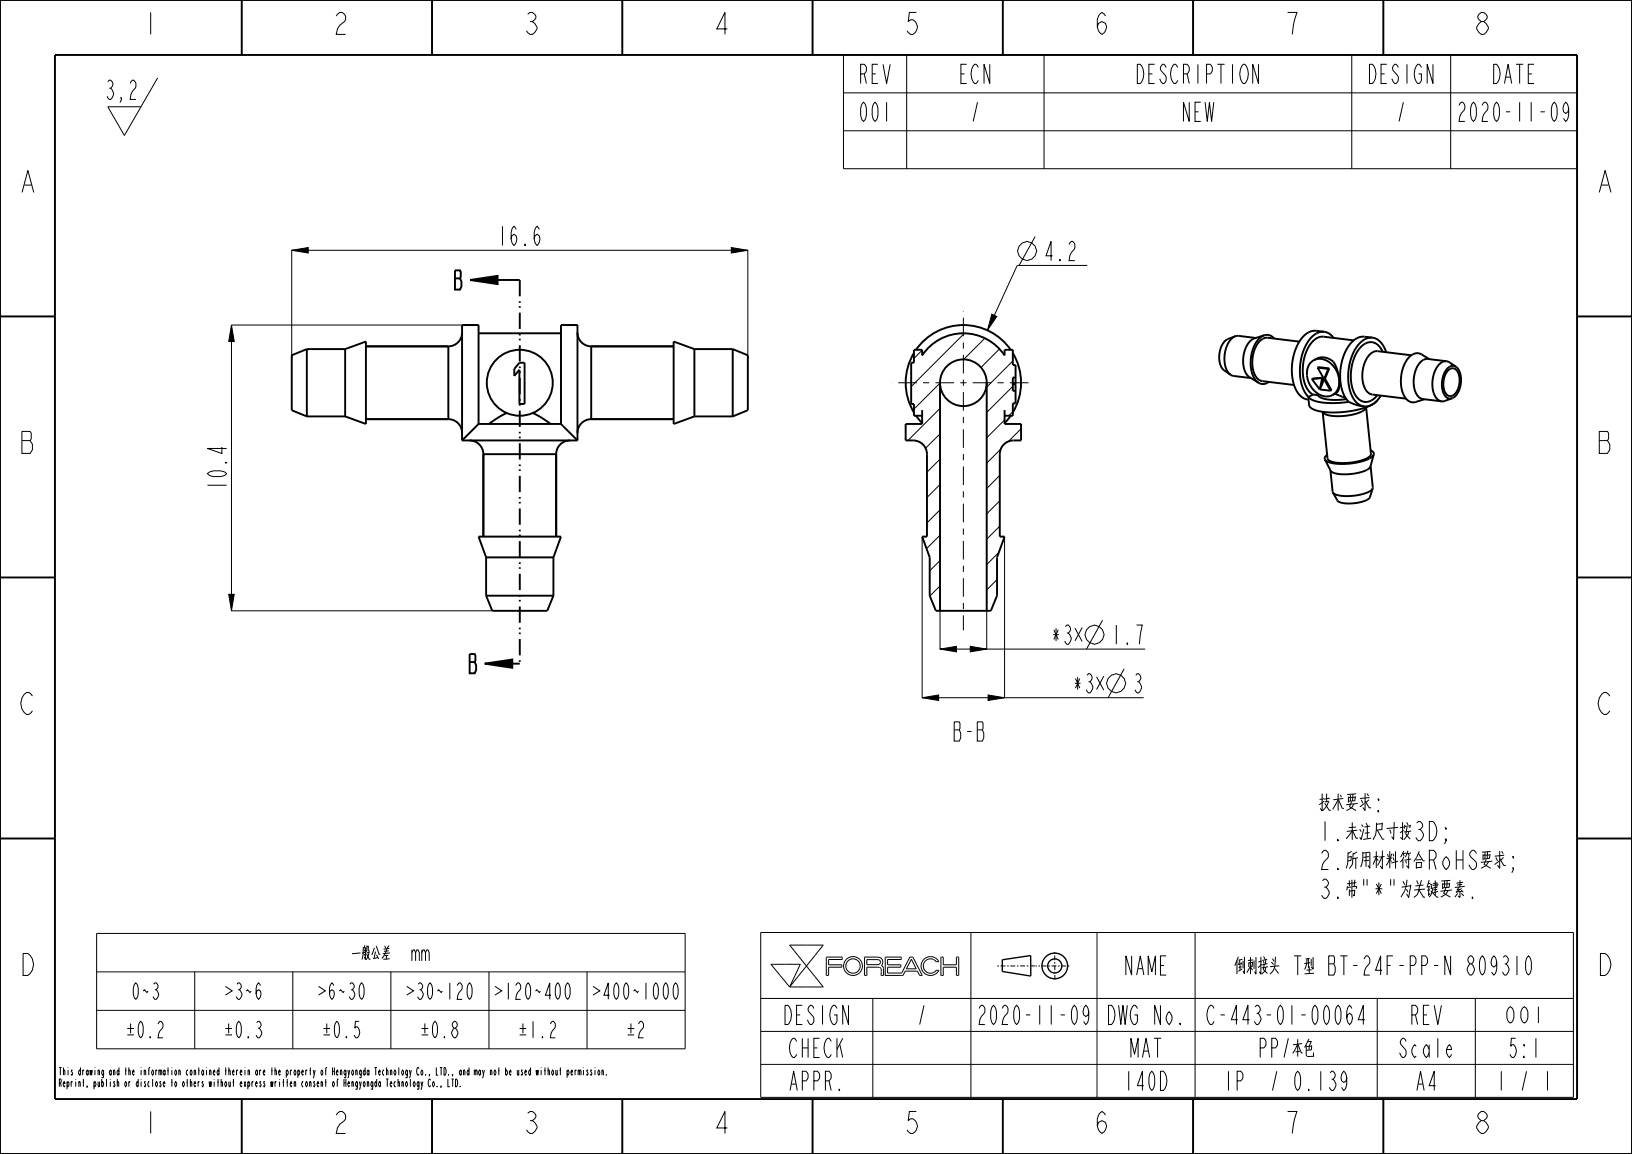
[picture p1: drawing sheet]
<svg xmlns="http://www.w3.org/2000/svg" width="297mm" height="210mm" viewBox="0 0 297 210" stroke-linecap="round" stroke-linejoin="round" font-family="sans-serif">
<g fill="none" stroke="#000" stroke-width=".18">
<path d="M19.6 14.9l.3-.3a.78 .78 0 0 1 .6 .6 .78 .78 0 0 1-.4 .9l.3 .2a1.2 1.2 0 0 1-.3 1.8h-.2l-.4-.6M19.9 16.1h.2M22.1 18.1l-.1-.3h.1v.3l-.2 .6M23.7 15.2l.4-.6h.2a1.25 1.25 0 0 1-.2 2l-.3 .6-.1 .9h1M28.7 14.2l-6.1 10.5-3-5.3h6.1M153.5 10h133.5v20.7h-133.5zM153.5 16.9h133.5M165 10v20.7M190 10v20.7M246 10v20.7M264 10v20.7M153.5 23.8h133.5"/>
<path d="M42.1 59.2h41.9M42.1 59.2l.5 3h-1zM42.1 59.2v52M53.1 45.5l3-.5v1zM53.1 45.5v19.8M53.1 45.5h83M133.1 45l3 .5-3 .5zM136.1 45.5v19.8M180.5 57.2l.9 .4-1.7 2.5zM188.4 43.1l-2.9 5.2M197.9 48.3h-12.8l-5.4 11.8M167.8 63.7l-1.5 1.5"/>
<path d="M171.1 69.7l-4.8 4.8M171.1 74.3l-5.9 5.9M171.1 78.9l-2.7 2.7M175.5 60.7l-9.7 9.6M179.2 61.5l-3.8 3.9M181.9 63.5l-3.4 3.4M182.8 76.4l-3.2 3.3M184.3 65.7l-4.7 4.7M184.3 70.3l-4.7 4.8M184.3 74.9l-.7 .8M185.8 78l-2.3 2.3M167.8 97.7v29.3"/>
<path d="M171.1 83.6l-2.4 2.3M171.1 88.2l-2.4 2.3M171.1 92.8l-2.4 2.4M171.1 97.4l-2.5 2.4M181.9 86.5l-2.3 2.4M181.9 91.1l-2.3 2.4M181.9 95.7l-2.3 2.4M182.1 81.7l-2.5 2.6M182.8 97.7v29.3M41.6 108.2h1l-.5 3zM42.1 111.2h47.4M171.1 118.1l3-.5v1z"/>
<path d="M171.1 118.1h37.3M171.1 111.2v7M171.1 102l-1.9 1.9M171.1 106.6l-1.9 1.9M176.6 117.6l3 .5-3 .5zM179.6 111.2v7M181.4 105.5l-1.8 1.9M181.8 100.5l-2.2 2.2M167.8 127l3-.5v1zM167.8 127h40.3M179.8 126.5l3 .5-3 .5zM17.6 169.9h107.1v21h-107.1z"/>
<path d="M17.6 176.9h107.1M35.4 176.9v14M53.3 176.9v14M71.1 176.9v14M75.6 173.4l.3-.5h.2l.2 .5v1.5M76.8 173.4l.2-.5h.2l.2 .5v1.5M76.8 172.9v2M77.4 173.4l.3-.5h.2l.2 .5v1.5M89 176.9v14M106.8 176.9v14M138.4 169.7h147.9v30h-147.9zM140.3 175.5h5.3l-1.9 4.1z"/>
<path d="M143.7 172h6.1l-3 3.8zM146.8 175.8l3 3.8h-6.1M146.8 175.8l-3.1 3.8M150.8 177.5v-1.5h2.4v-.4h-2.4v-1h2.4l.1-.4h-2.9v3.3h.4M157.8 174.6l2.1 .1 .3 .1v.4l-.4 .3h-2zM157.8 177.5v-1.5h1.9l.4 .1 .2 .2 .1 1.2h.4M160.8 177.5v-1.3l-.4-.5 .2-.6-.2-.7-.7-.2h-2.3l-.1 3.3h.5M164.3 177.5h.1M165.9 174.6l.8 1.7h-1.7zM166.1 174.2h-.5l-1.5 2.9h-2.6v-1.1h2.4v-.4h-2.4v-1h2.5v-.4h-2.9v3.3h3.2M166.1 174.2h.1M166.1 174.2l1.7 3.3h-.4l-.4-.8h-2.3l-.4 .8"/>
<path d="M170.4 175l-.7-.5h-.8l-.6 .5-.3 .8 .3 .8 .6 .4h.8l.7-.4M170.4 176.6h.1M170.4 175h.1M170.4 176.6h.4M170.4 175h.5l-.4-.5-.5-.3-.7-.1-.7 .1-.5 .4-.3 .5-.2 .5 .1 .7 .5 .8 1 .4 1-.2 .7-.7M170.8 176.6h.1M171.2 174.2h.5v1.4h2.4v-1.4h.4v3.3h-.4v-1.5h-2.4v1.5h-.5zM176.7 169.7v30M199.6 169.7v30M217.5 169.7v30M17.6 183.9h107.1M138.4 181.7h147.9"/>
<path d="M138.4 187.7h147.9M138.4 193.7h147.9M158.8 181.7v18M250.6 181.7v18M268.5 181.7v18"/>
<circle cx="186.9" cy="45.7" r="1.72"/>
<circle cx="155.2" cy="175.8" r="1.31"/>
<circle cx="155.2" cy="175.8" r="1.71"/>
</g>
<path d="M42.1 59.2l.5 3h-1zM53.1 45.5l3-.5v1zM85.6 51l5-.8v1.5zM133.1 45l3 .5-3 .5zM180.5 57.2l.9 .4-1.7 2.5zM41.6 108.2h1l-.5 3zM171.1 118.1l3-.5v1zM176.6 117.6l3 .5-3 .5zM88.2 120.8l5-.8v1.5zM167.8 127l3-.5v1zM179.8 126.5l3 .5-3 .5z" fill="#000"/>
<g fill="none" stroke="#000" stroke-width=".35">
<path d="M0 0h297v210h-297zM10 10h277v190h-277zM44 .1v10M78.6 .1v10M113.2 .1v10M147.9 .1v10M182.5 .1v10M217.1 .1v10M251.7 .1v10M0 57.6h10M85.6 51l5-.8v1.5zM85.6 51h9"/>
<path d="M287 57.6h10M66.6 76.3h15M66.6 63h15M81.6 76.3a2.5 2.5 0 0 1 2.5 2.5M81.6 63v13.3M84.1 60.5a2.5 2.5 0 0 1-2.5 2.5M87.1 77.2v-18h-3v21M87.1 77.2l-3 3M87.1 77.2h15M87.1 60.7h15M94.5 66h1v7.5h-1v-6.2l-.9 1.1v-1.3zM102.1 77.2l3 2.9"/>
<path d="M102.1 77.2v-18h3v21M105.1 60.5a2.5 2.5 0 0 0 2.5 2.5M107.6 76.3a2.5 2.5 0 0 0-2.5 2.5M107.6 76.3h15M107.6 63v13.3M107.6 63h15M166.3 64.2a10.5 10.5 0 0 0 0 10.9M166.7 75.7l1.1 1.3M166.7 63.7a10.5 10.5 0 0 1 17.2 0M167.8 74.6v2.6h-3v3a3.4 3.4 0 0 1 3.3 .9l.5 1 .1 .6v15h-.9l1.4 3.7v7l1.1 2.8h10l1.1-2.8v-7l1.4-3.7h-.9v-15a2.5 2.5 0 0 1 2.5-2.5h1.4v-3h-3v-2.6M171.1 69.7v41.5M179.6 69.7v41.5"/>
<path d="M183.9 75.7l-1.1 1.3M184.3 69.9h.5v-3.5h-.5v-2.7h-1.5v1a9 9 0 0 0-15 0v-1h-1.5v2.3h-.5v7.5h.5v2.2h1.5M184.3 69.9h.5v3.5h-.5v2.3h-1.5M184.3 64.2a10.5 10.5 0 0 1 0 10.9M184.8 68.7h-.5v2.4h.5M238.1 72.5l.1 1.2a1.86 1.86 0 0 0 1.8 1.1 17.2 17.2 0 0 0 9.6-1.1M238.1 72.2v.3M238.1 72.2a4.5 4.5 0 0 0 3.4 1.1h1.8l2.2-.2M238.7 69l1.5 1.9M239 71.8l.9 .1a3.6 3.6 0 0 0 3 .9l2.1-.2M239 71.8l-.9 .4M239.5 60.2a3.5 3.5 0 0 0-3.2 2.2 9.5 9.5 0 0 0-.1 9.2 2.62 2.62 0 0 0 1.8 1.1"/>
<path d="M239.8 66.9l1.9 .2M239.8 66.9l.2-.1 1.9 .2M239.8 66.9l2.3 4.2M240.2 70.9h.1M240.2 70.9l1.9 .2M240.6 68.8l-.4 2.1M240.6 68.8l-1.9 .2M240.8 68.7l-.3 1.5M240.8 68.7l-2.1 .3M240.8 68.7l-.2 .1M241.1 68.9l1.2 2.1-.2 .1M241.7 67.1l-1.5 3.8"/>
<path d="M241.9 67l-.2 .1M241.9 67l-.8 1.9-.1 .1M242.7 61.5a2.47 2.47 0 0 0-4.2 0 9.5 9.5 0 0 0-.9 10.1l.5 .6M245.5 73.1l1.2 .5 1.2 .3M246.4 61.9l-5.5-.6a3.4 3.4 0 0 0-3.1 2.6 7.7 7.7 0 0 0 .5 7.4l.7 .5M248.3 61.3a3.6 3.6 0 0 0-3.3 2.4 9.5 9.5 0 0 0 0 8.8l.5 .6M248.6 74.1a2.62 2.62 0 0 1-2.2 1.3 8.7 8.7 0 0 1-5.4-.1l-.3-.4M250.6 72.9l-1 .8M250.7 63.9a2.75 2.75 0 0 0-2.4 2.3 5.1 5.1 0 0 0 .8 5.3l.6 .3M251.3 72v.1a4.6 4.6 0 0 1-1.7 1.6M251.6 64a2.29 2.29 0 0 0-1.9-1.7 2.29 2.29 0 0 0-2.3 1.2 8.2 8.2 0 0 0-.6 8.7 2.15 2.15 0 0 0 3.7-.1l.2-.2M252.3 64.1a3.1 3.1 0 0 0-3-2.7 5 5 0 0 0-3.4 3.9 8.8 8.8 0 0 0 .8 7.7 2.27 2.27 0 0 0 2.9 .7"/>
<path d="M84.1 80.2h21M85.5 80.2a2.5 2.5 0 0 1 2.5 2.5M88 82.7v15M88 82.7h13.2M101.2 82.7v15M103.7 80.2a2.5 2.5 0 0 0-2.5 2.5M105.1 80.1v.1M0 105.1h10M287 105.1h10M88.2 120.8l5-.8v1.5zM88.2 120.8h6.4M0 152.6h10"/>
<path d="M287 152.6h10M44 200.1v10M78.6 200.1v10M113.2 200.1v10M147.9 200.1v10M182.5 200.1v10M217.1 200.1v10M251.7 200.1v10"/>
<circle cx="175.3" cy="69.7" r="4.3"/>
</g>
<g fill="none" stroke="#000" stroke-width=".25">
<path d="M187.6 173.9v3.7l-5.2-.8v-2.1l5.2-.8"/>
<circle cx="192" cy="175.8" r="2.34"/>
<circle cx="192" cy="175.8" r="1.29"/>
</g>
<path d="M181.5 175.8h6.8M191.9 173.3l.1 5M194.6 175.8h-6.2" fill="none" stroke="#000" stroke-width=".18" stroke-dasharray=".3 .3 .9 .3" stroke-linecap="butt"/>
<path d="M94.6 51v69.8" fill="none" stroke="#000" stroke-width=".35" stroke-dasharray="3 .9 .3 .6 .3 .9" stroke-linecap="butt"/>
<!-- layer: 02___PRT_ALL_AXES -->
<g fill="none" stroke="#000" stroke-width=".35">
<path d="M84.1 59.2h3M102.1 59.2h3M55.8 63.5l-2.7 1.2v10l2.7 1.1M55.8 63.5v12.3M55.8 75.8h7M55.8 63.5h7M62.8 63.5l3.8-1.3v15l-3.8-1.4M62.8 63.5v12.3M66.6 76.3h15M66.6 63h15M92.2 75.2l-1.6 .8-1.6 1.2M97 75.2l1.6 .8 1.6 1.2"/>
<path d="M107.6 76.3h15M107.6 63h15M126.4 63.5l-3.8-1.3v15l3.8-1.4M126.4 63.5v12.3M126.4 75.8h6.9M126.4 63.5h6.9M133.3 63.5l2.8 1.2v10l-2.8 1.1M133.3 63.5v12.3M223.9 68.2l.5 .2 3.2 .4M224.8 61.2l-1.3 .5a4 4 0 0 0-1.4 4.6l.5 .9 1.3 1M224.8 61.2l.5-.1 3.2 .4M224.8 61.2a4.7 4.7 0 0 0-1.9 4.8l.3 1.3 .7 .9"/>
<path d="M230.1 61l-1.8 .6a4.4 4.4 0 0 0-2.1 4.3l.2 1.2 .5 1.1 .4 .4 1.7 1.1M230.1 61a5 5 0 0 0-2.5 4.7 4.5 4.5 0 0 0 1.4 4M230.1 61a1.63 1.63 0 0 1 1.8 .6M230.9 69.5a1.62 1.62 0 0 1-1.9 .2M236.5 62.2l-5.8-.7a2.75 2.75 0 0 0-2.4 2.3 5.1 5.1 0 0 0 .7 5.3l.7 .3 5.8 .7M238 72.7h.1M239.1 65.5l.5-.2a2.77 2.77 0 0 1 3.8 2.3l.3 1.5M239.1 65.5a3.4 3.4 0 0 0-.4 5.1 3.1 3.1 0 0 0 3.8 1.3M239.1 65.5a3.4 3.4 0 0 1 4.4 2.6l.2 1M239.5 60.2l1.5 .2M240 71.7l-.1 .2M242.9 71.7l2 .7"/>
<path d="M243.7 69.1a2.39 2.39 0 0 1-.7 2.5l-.5 .3M243.7 69.1a2.76 2.76 0 0 1-1.2 2.8M247.9 73.9l.3 .1M248.3 61.3l1.5 .2M248.6 74.1l.9 8.5a2.52 2.52 0 0 1-2.2 1.3 8.7 8.7 0 0 1-5.5-.1l-.2-.4-.9-8.5M249.7 71.8l6.2 .7M250.7 63.9l6.1 .8M260.1 65.4l-1.4-.9a1.94 1.94 0 0 0-2.6 .9 6.6 6.6 0 0 0-.2 7.2 1.61 1.61 0 0 0 1.8 .5l1.5-.4M263.2 65.7a2.54 2.54 0 0 0-2.2 2.2 4.8 4.8 0 0 0 .7 4.9l.7 .2M263.2 65.7l.5 .2 1.3 .9M263.2 65.7l-3.4-.4a2.54 2.54 0 0 0-2.2 2.2 4.8 4.8 0 0 0 .7 4.9l.6 .2 3.5 .4M263.6 67.4a1.11 1.11 0 0 1 1.2-.3 1.11 1.11 0 0 1 .7 1 3.5 3.5 0 0 1-1.2 3.9 1.3 1.3 0 0 1-1.6-1.4 3.9 3.9 0 0 1 .9-3.2z"/>
<path d="M264.3 72.5l-1.4 .5h-.5M265 66.8a1.44 1.44 0 0 0-2.1 .9 4.1 4.1 0 0 0 .4 4.6l.5 .2h.5M265 66.8a4.1 4.1 0 0 1 .2 4.9l-.9 .8M88 82.7v15M101.2 82.7v15M241.5 82.8a.72 .72 0 0 0-.4 .8M242.1 85.6l.5 4M249.4 84.8l.4 4.1M249.4 81.9l.1 .1a.69 .69 0 0 1 .5 .7M249.8 88.9l-.5 1.6a4.8 4.8 0 0 1-3.7 1.1 2.88 2.88 0 0 1-2.2-.5l-.8-1.5M249.8 88.9a4.3 4.3 0 0 1-3.2 1.3 5.8 5.8 0 0 1-4-.5v-.1M250 82.7a3.7 3.7 0 0 1-2.7 1.4 9.7 9.7 0 0 1-5.9-.2l-.3-.3"/>
<path d="M250 82.7l-.6 2.2a4.2 4.2 0 0 1-3.2 1.3 5.8 5.8 0 0 1-4-.5l-1.1-2.1M88.5 108.4h12.2M88.5 101.4h12.2M88.5 101.4l-1.4-3.7h15l-1.4 3.7M88.5 108.4l1.1 2.8h10l1.1-2.8M88.5 101.4v7M100.7 101.4v7"/>
<circle cx="94.6" cy="69.7" r="6"/>
</g>
<path d="M175.3 69.7v45M175.3 69.7v-13.1M175.3 69.7h-13M175.3 69.7h12.7" fill="none" stroke="#000" stroke-width=".18" stroke-dasharray="1.1 1.1 3.4 1.1" stroke-dashoffset=".6" stroke-linecap="butt"/>
<g font-size="5.2">
<text x="26.1" y="6.3">1</text>
<text x="60.7" y="6.3">2</text>
<text x="95.4" y="6.3">3</text>
<text x="130" y="6.3">4</text>
<text x="164.6" y="6.3">5</text>
<text x="199.2" y="6.3">6</text>
<text x="233.9" y="6.3">7</text>
<text x="268.5" y="6.3">8</text>
<text x="3.8" y="35">A</text>
<text x="290.8" y="35">A</text>
<text x="3.8" y="82.5">B</text>
<text x="290.8" y="82.5">B</text>
<text x="3.8" y="130">C</text>
<text x="290.8" y="130">C</text>
<text x="3.8" y="177.5">D</text>
<text x="290.8" y="177.5">D</text>
<text x="26.1" y="206.3">1</text>
<text x="60.7" y="206.3">2</text>
<text x="95.4" y="206.3">3</text>
<text x="130" y="206.3">4</text>
<text x="164.6" y="206.3">5</text>
<text x="199.2" y="206.3">6</text>
<text x="233.9" y="206.3">7</text>
<text x="268.5" y="206.3">8</text>
</g>
<g font-size="4.6">
<text x="155.8" y="15.2">REV</text>
<text x="174.1" y="15.2">ECN</text>
<text x="205.5" y="15.2">DESCRIPTION</text>
<text x="248.2" y="15.2">DESIGN</text>
<text x="270.9" y="15.2">DATE</text>
<text x="155.8" y="22.1">001</text>
<text x="176.4" y="22.1">/</text>
<text x="214.6" y="22.1">NEW</text>
<text x="253.9" y="22.1">/</text>
<text x="264.1" y="22.1">2020-11-09</text>
<text x="90.4" y="44.7">16.6</text>
<text x="189.8" y="47.4">4.2</text>
<text x="82.4" y="52.7">B</text>
<text x="41.3" y="89.4" transform="rotate(-90 41.3 89.4)">10.4</text>
<text x="191.1" y="117.2">*3× 1.7</text>
<text x="85.1" y="122.5">B</text>
<text x="195.1" y="126.1">*3× 3</text>
<text x="173.3" y="134.9">B-B</text>
<text x="239.9" y="147.7">技术要求:</text>
<text x="239.9" y="153">1.未注尺寸按3D;</text>
<text x="239.9" y="158.2">2.所用材料符合RoHS要求</text>
<text x="239.9" y="163.5">3.带&quot;*&quot;为关键要素.</text>
<text x="204" y="177.4">NAME</text>
<text x="216.7" y="177.4">倒刺接头 T型 BT-24F-PP-N 809310</text>
<text x="141.8" y="186.4">DESIGN</text>
<text x="166.6" y="186.4">/</text>
<text x="176.8" y="186.4">2020-11-09</text>
<text x="200.6" y="186.4">DWG No.</text>
<text x="218.1" y="186.4">C-443-01-00064</text>
<text x="256.2" y="186.4">REV</text>
<text x="143" y="192.4">CHECK</text>
<text x="205.2" y="192.4">MAT</text>
<text x="226.1" y="192.4">PP/本色</text>
<text x="253.9" y="192.4">Scale</text>
<text x="274" y="192.4">5:1</text>
<text x="143" y="198.4">APPR.</text>
<text x="204" y="198.4">140D</text>
<text x="222.3" y="198.4">IP</text>
<text x="230.9" y="198.4">/ 0.139</text>
<text x="257.3" y="198.4">A4</text>
<text x="272.1" y="198.4">1</text>
<text x="276.3" y="198.4">/ 1</text>
</g>
<g font-size="3.9">
<text x="59.4" y="174.9">一般公差</text>
<text x="23.6" y="181.9">0~3</text>
<text x="39.5" y="181.9">＞3~6</text>
<text x="56.4" y="181.9">＞6~30</text>
<text x="72.3" y="181.9">＞30~120＞120~400＞400~1000</text>
<text x="21.6" y="188.9">±0.2</text>
<text x="39.5" y="188.9">±0.3</text>
<text x="57.3" y="188.9">±0.5</text>
<text x="75.2" y="188.9">±0.8</text>
<text x="93" y="188.9">±1.2</text>
<text x="112.8" y="188.9">±2</text>
<text x="273.3" y="186.2">001</text>
</g>
<g font-size="1.8">
<text x="10.6" y="195.7">This drawing and the information contained therein are the property of</text>
<text x="10.6" y="197.8">Reprint, publish or disclose to others without express written consent of</text>
<text x="60.3" y="195.7">Hengyongda Technology Co., LTD., and may not be used without permission.</text>
<text x="62.4" y="197.8">Hengyongda Technology Co., LTD.</text>
</g>
</svg>
